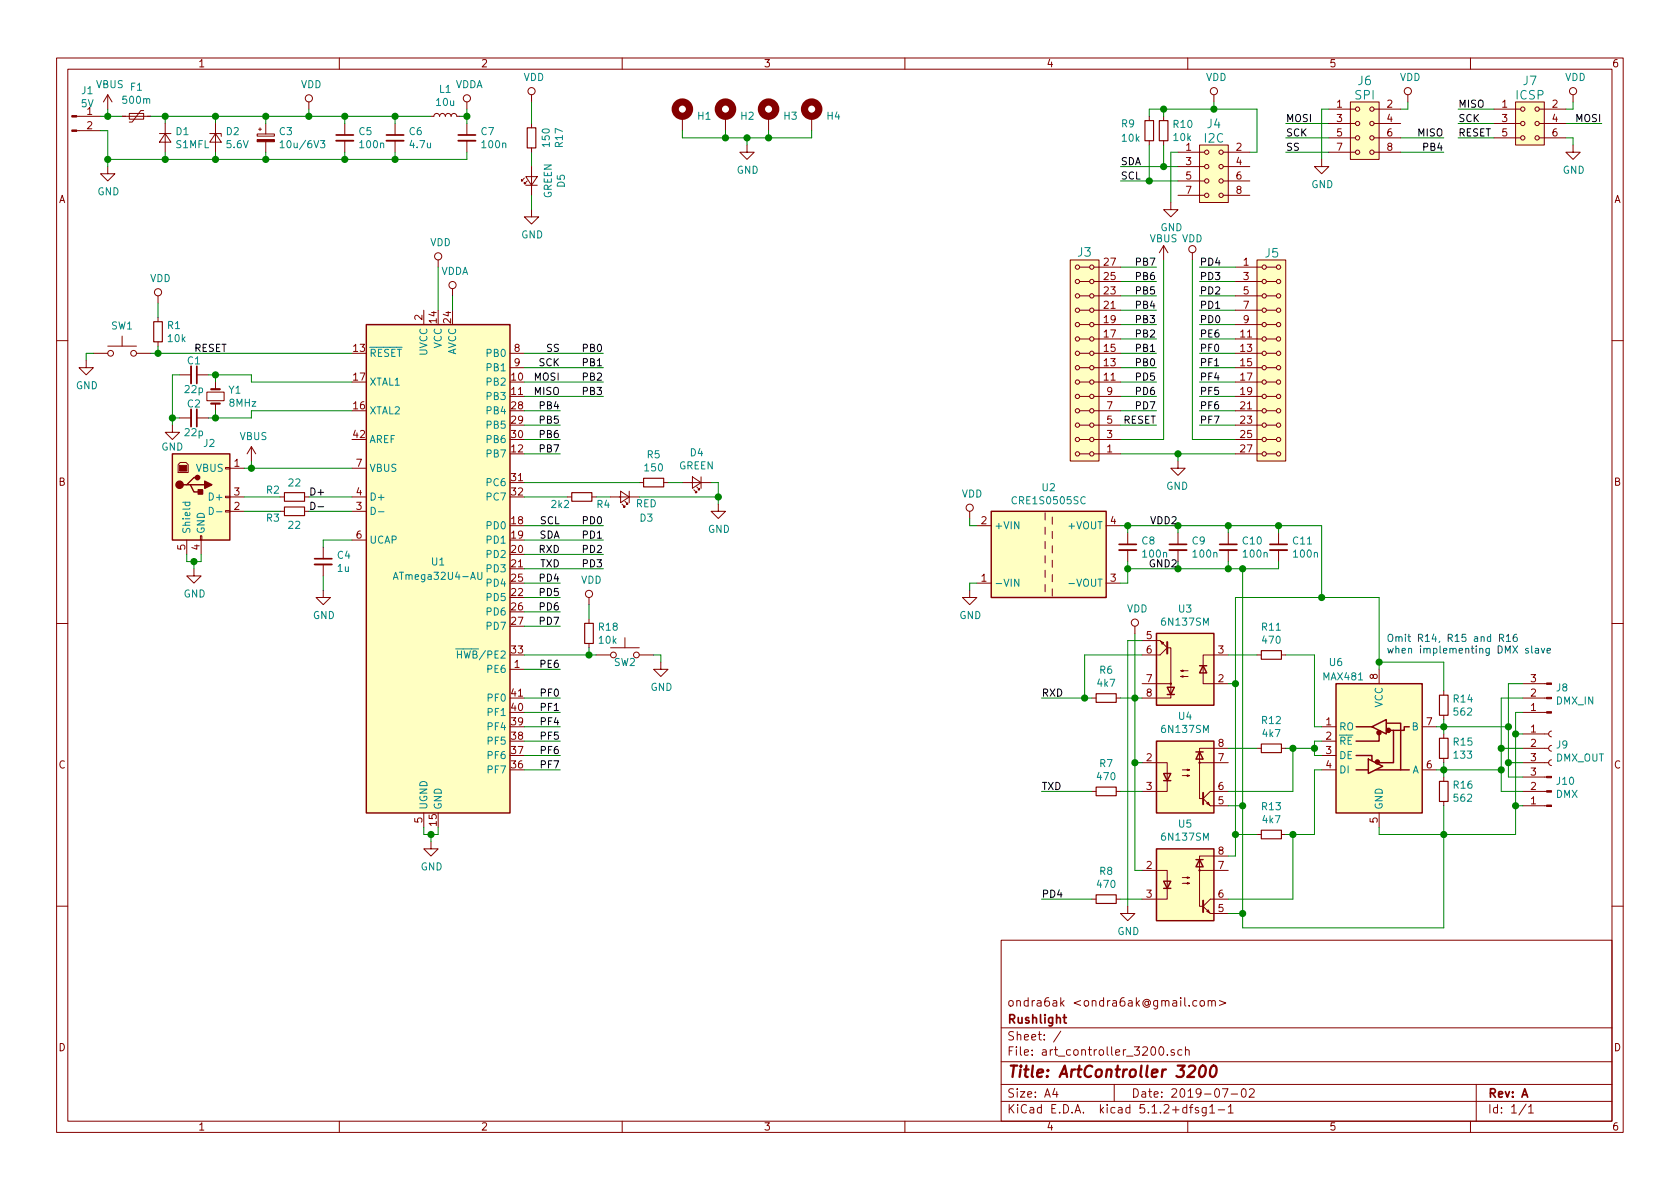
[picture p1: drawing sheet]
<svg xmlns="http://www.w3.org/2000/svg" width="297mm" height="210mm" viewBox="0 0 297 210" stroke-linecap="round" stroke-linejoin="round" font-family="sans-serif">
<g fill="none" stroke="#840000" stroke-width=".18">
<path d="M10 10.3h277v189.9h-277zM12 12.2h273v186.1h-273zM19 16.8l-.7 1.2M19 16.8v2.5M19 16.8l.8 1.2M25.4 19.6h-.5l-1.5 2h-.5M54.6 18v1.3M60 10.3v1.9M82.5 18v1.3M94 16.8v1.2M110 10.3v1.9M160 10.3v1.9"/>
<path d="M210 10.3v1.9M214.6 16.8v1.2M234.9 19.3h4.7M238.8 18h5v10.2h-5zM243 19.3h4.6M248.9 16.8v1.2M260 10.3v1.9M264.2 19.3h4.7M268 18h5v7.6h-5zM272.2 19.3h4.7M278.1 16.8v1.2M13.6 23.1h4.2"/>
<path d="M13.6 20.6h4.2M19 29.5v1.2h1.3l-1.3 1.3-1.2-1.3h1.2M21.6 20.6h5.1M22.9 20.1h2.5v1h-2.5zM28.2 23.6h2M29.2 23.6l1 1.5h-2zM29.2 21.8v5.1M37.1 23.6h2v.5M38.1 23.6l1 1.5h-2zM38.1 21.8v5.1M45.5 23.7h3v.4h-3zM45.7 22.9h.5"/>
<path d="M46 22.6v.5M47 21.8v1.9M47 25.1v1.8M61 21.8v2.1M61 24.9v2M69.8 21.8v2.1M69.8 24.9v2M76.2 20.6h.5l.1-.4 .3-.1 .4 .1 .2 .4 .2-.4 .2-.1 .5 .1 .1 .4 .2-.4 .2-.1 .5 .1 .2 .4 .1-.4 .3-.1 .4 .1 .2 .4h.5M82.5 21.8v2.1M82.5 24.9v2M92.7 31.5l-.5 .5v-.3v.3h.3M93 31.2h2l-1 1.6z"/>
<path d="M93 32.8h2M93.2 32l-.5 .5v-.2v.2h.3M94 37.1v1.2h1.2l-1.2 1.3-1.3-1.3h1.3M94 21.8v.8M94 26.2v.7M94 29.5v5M120.6 20.6v2.5M128.3 20.6v2.5M132.1 25.6v1.3h1.2l-1.2 1.3-1.3-1.3h1.3M135.9 20.6v2.5M143.5 20.6v2.5M203.2 20.6v.7"/>
<path d="M203.2 24.9v.7M205.7 20.6v.7M205.7 24.9v.7M207 35.8v1.3h1.3l-1.3 1.2-1.3-1.2h1.3M208.3 26.9h4.7M208.3 29.5h4.7M208.3 32h4.7M208.3 34.5h4.7M212.1 25.6h5.1v10.2h-5.1zM216.3 26.9h4.7M216.3 29.5h4.7M216.3 32h4.7"/>
<path d="M216.3 34.5h4.7M233.7 28.2v1.3h1.2l-1.2 1.2-1.3-1.2h1.3M234.9 26.9h4.7M234.9 21.8h4.7M234.9 24.4h4.7M243 26.9h4.6M243 21.8h4.6M243 24.4h4.6M264.2 21.8h4.7M264.2 24.4h4.7M272.2 21.8h4.7M272.2 24.4h4.7"/>
<path d="M278.1 25.6v1.3h1.3l-1.3 1.3-1.2-1.3h1.2M21.6 59.4v1.8M27.9 52.3v1.3M27.9 56.1v.8M74.9 54.9v2.5M77.5 46v1.2M80 51v1.3M189.2 46h5.1v35.5h-5.1zM190.9 47.2h1.8M190.9 49.8h1.8M190.9 52.3h1.8M190.9 54.9h1.8"/>
<path d="M190.9 57.4h1.8M190.9 59.9h1.8M193.4 47.2h4.7M193.4 49.8h4.7M193.4 52.3h4.7M193.4 54.9h4.7M193.4 57.4h4.7M193.4 59.9h4.7M205.7 43.4v2.6M205.7 43.4l-.7 1.3M205.7 43.4l.8 1.3M210.8 44.7v1.3"/>
<path d="M218.4 47.2h4.7M218.4 49.8h4.7M218.4 52.3h4.7M218.4 54.9h4.7M218.4 57.4h4.7M218.4 59.9h4.7M222.2 46h5.1v35.5h-5.1zM223.9 47.2h1.8M223.9 49.8h1.8M223.9 52.3h1.8M223.9 54.9h1.8M223.9 57.4h1.8"/>
<path d="M223.9 59.9h1.8M10 60.2h2M15.2 63.7v1.3h1.3l-1.3 1.3-1.2-1.3h1.2M16.5 62.5h2.5M19 61.2h5.1M24.1 62.5h2.6M27.9 60.4v.8M30.5 75.2v1.2h1.2l-1.2 1.3-1.3-1.3h1.3M31.7 66.3h2.1M31.7 73.9h2.1M34.8 66.3h2M34.8 73.9h2"/>
<path d="M36.6 69.3h3v1.6h-3zM38.1 67.6v1.2M38.1 71.4v1.2M44.4 79l-.7 1.3M44.4 79v2.5M44.4 79l.8 1.3M90.2 62.5h2.5M90.2 65h2.5M190.9 62.5h1.8M190.9 65h1.8M190.9 67.6h1.8M190.9 70.1h1.8"/>
<path d="M190.9 72.6h1.8M190.9 75.2h1.8M190.9 77.7h1.8M193.4 62.5h4.7M193.4 65h4.7M193.4 67.6h4.7M193.4 70.1h4.7M193.4 72.6h4.7M193.4 75.2h4.7M193.4 77.7h4.7M218.4 62.5h4.7M218.4 65h4.7"/>
<path d="M218.4 67.6h4.7M218.4 70.1h4.7M218.4 72.6h4.7M218.4 75.2h4.7M218.4 77.7h4.7M223.9 62.5h1.8M223.9 65h1.8M223.9 67.6h1.8M223.9 70.1h1.8M223.9 72.6h1.8M223.9 75.2h1.8M223.9 77.7h1.8"/>
<path d="M285 60.2h2M31.5 82.2l.4-.4h1l.4 .4v1.4h-1.8zM33 95.5v2.5M35.4 94.7h.3v.8h-.3zM35.6 95.5v2.5M39.9 90.3h.7v.2h-.7zM39.9 87.8h.7v.2h-.7zM39.9 82.7h.7v.2h-.7zM40.6 90.4h2.6M40.6 87.9h2.6M40.6 82.8h2.6M49.5 90.4h.8"/>
<path d="M49.5 87.9h.8M53.8 90.4h.8M53.8 87.9h.8M57.1 96.8v2M57.1 99.8v2M62.2 90.4h2.6M62.2 87.9h2.6M62.2 95.5h2.6M62.2 82.8h2.6M100.3 87.9h.8M104.6 87.9h.8M107.9 87.9h5.1"/>
<path d="M109.7 86.9l1.6 1-1.6 1zM110 89.1l.5 .6h-.3h.3v-.3M110.5 88.6l.5 .5h-.3h.3v-.2M111.3 86.9v2M113 85.3h.8M117.3 85.3h.8M120.6 85.3h5.1M122.4 84.3l1.6 1-1.6 1.1zM122.7 86.6l.5 .5h-.3h.3v-.2M123.2 86.1l.5 .5h-.3h.3v-.2M124 84.3v2.1M127 89.1v1.3h1.3l-1.3 1.3-1.3-1.3h1.3"/>
<path d="M171.4 90.4v1.3M172.7 93h2.6M184.8 90.7v1.2M184.8 93.2v1.3M184.8 95.8v1.2M184.8 98.3v1.3M186.1 91.4v1.3M186.1 94v1.2M186.1 96.5v1.3M186.1 99.1v1.2M190.9 80.3h1.8M193.4 80.3h4.7"/>
<path d="M195.6 93h2.5M199.4 94.2v2.1M199.4 97.3v2M208.3 81.5v1.3h-1.3l1.3 1.3 1.2-1.3h-1.2M208.3 94.2v2.1M208.3 97.3v2M217.2 94.2v2.1M217.2 97.3v2M218.4 80.3h4.7M223.9 80.3h1.8M226.1 94.2v2.1M226.1 97.3v2"/>
<path d="M10 110.3h2M34.3 100.6v1.2h1.3l-1.3 1.3-1.3-1.3h1.3M57.1 104.4v1.3h1.3l-1.3 1.2-1.2-1.2h1.2M90.2 118.4h2.5M104.1 105.7v1.2M104.1 109.5v.7M104.1 113.8v.7M105.4 115.8h2.5M107.9 114.5h5.1M110.5 112.8v1.7M113 115.8h2.6M116.8 117.1v1.3h1.3l-1.3 1.2-1.2-1.2h1.2"/>
<path d="M171.4 104.4v1.3h1.3l-1.3 1.2-1.2-1.2h1.2M172.7 103.1h2.6M184.8 100.8v1.3M184.8 103.4v1.2M186.1 101.6v1.3M186.1 104.1v1.3M195.6 103.1h2.5M200.7 110.7v1.3M201.9 113.3h3.2l1.1 1.1M205.2 113.4l.5 .3-.2 .2zM206.2 114.7l-1.1 1.1h-3.2M206.4 114.5h.6v8.9h-5.1"/>
<path d="M208.8 118.6l.4 .1v-.2l-.4 .1h1.3M208.8 119.6l.4 .2v-.3l-.4 .1h1.3M217.2 115.8h-4.5v5.1h4.5M222.2 115.8h.8M226.6 115.8h.7M243.8 118.4v2.5M285 110.3h2M193 123.4h.8M193 139.9h.8M197.4 123.4h.7M197.4 139.9h.7M201.9 134.9h4.5v5h-4.5"/>
<path d="M201.9 120.9h5.1M209 137.2h1.3l-.4 .1v-.3l.4 .2M209 136.1h1.3l-.4 .2v-.3l.4 .1M212.1 134.9h5.1M217.2 132.3h-5.1v8.9h.6M217.2 139.9h-3.2l-1.1 1.2M222.2 132.3h.8M226.6 132.3h.7M233.7 128.5h2.5M233.7 131.1h2.5M233.7 133.6h2.5M233.7 136.1h2.5"/>
<path d="M245.1 127.9h.1M251.5 128.5h2.5M251.5 136.1h2.5M255.3 122.2v.7M255.3 126.5v.7M255.3 129.8v.8M255.3 134.1v.8M255.3 137.4v.8M269.2 134.9h4.6M269.2 132.3h4.6M269.2 129.8h4.6M269.2 120.9h4.3"/>
<path d="M269.2 123.4h4.3M269.2 139.9h4.3M269.2 126h4.3M269.2 137.4h4.3M274.3 134.4l-.3 .1-.2 .3 .1 .4 .4 .2M274.3 131.8l-.3 .1-.2 .4 .1 .3 .4 .2M274.3 129.3l-.3 .1-.2 .3 .1 .4 .4 .2M74.9 143.8v2.5M76.2 148.8v1.3h1.3l-1.3 1.3-1.3-1.3h1.3M193 159h.8M197.4 159h.7M201.9 153.9h4.5v5.1h-4.5"/>
<path d="M209 156.2h1.3l-.4 .1v-.2l.4 .1M209 155.2h1.3l-.4 .1v-.2l.4 .1M212.1 153.9h5.1M212.9 141.3l1.1 1.2h3.2M213.4 142.1l.2-.2 .3 .5zM217.2 151.4h-5.1v8.9h.6M217.2 159h-3.2l-1.1 1.1M222.2 147.6h.8M226.6 147.6h.7M243.8 143.8v2.5M255.3 141.7v.8M269.2 142.5h4.3"/>
<path d="M10 160.2h2M177 166.3h108v32h-108zM199.4 160.3v1.2h1.3l-1.3 1.3-1.3-1.3h1.3M211.6 177l-.4-.1-.3 .3 .1 .6 .2 .1 .4-.1M212.2 177.1l.3-.2 .4 .2v.7l-.2 .1-.5-.1zM212.9 160.4l1.1 1.1h3.2M213.4 161.2l.2-.3 .3 .5zM213.6 177.1l.2-.2 .4 .1v.9M213.6 176.9v1M214.2 177.1l.3-.2 .3 .1 .1 .9M215.6 176.9l1.1 .5-1.1 .4M285 160.2h2"/>
<path d="M60 198.3v1.9M110 198.3v1.9M160 198.3v1.9M177 194.8h108M177 191.8h108M177 187.8h108M177 181.8h108M186.5 192.5l-.4 1h1M186.8 193v1M187.6 182.3l-1.3 2M197 191.8v3M205.1 185.2l.2-.1a.8 .8 0 0 1 .5 .8 .8 .8 0 0 1-.5 .7 1 1 0 0 1-.2-1.4z"/>
<path d="M206.4 186.5v.1M207.6 185.7a.37 .37 0 0 0-.6 .1l.1 .2 .5 .2 .1 .1-.2 .3-.5-.1M209 185.7l-.5-.1-.2 .3v.6l.2 .1 .5-.1M209.6 185.7h.1a.37 .37 0 0 1 .6 .1v.8M209.6 185.1v1.5M210 198.3v1.9M210.3 195.8h.6M210.9 195.3l-.4 .2v1.3M211.9 195.9l-.4-.1-.2 .2 .1 .3 .5 .1v.3h-.6M213.3 195.8v1.2l-.3 .3h-.4M213.3 195.9l-.5-.1-.3 .3 .1 .6 .2 .1 .5-.1M213.9 195.8l.4-.5v1.5"/>
<path d="M213.9 196.8h.9M215.4 196.3h1.1M216.1 192.5h1l-.6 1.5M217.2 195.8l.4-.5v1.5M217.2 196.8h.8M217.7 193.5h1.1M219.6 192.7l.4-.2a.94 .94 0 0 1 0 1.5 .82 .82 0 0 1-.4-1.3zM220.9 192.7l.2-.2h.4l.2 .2 .1 .3-1 1h1M260 198.3v1.9M261 191.8v6.5M269.8 195.2l-1.2 2M270.3 195.8l.4-.5v1.5"/>
<path d="M270.3 196.8h.8"/>
<circle cx="54.6" cy="17.4" r=".63"/>
<circle cx="82.5" cy="17.4" r=".63"/>
<circle cx="94" cy="16.1" r=".63"/>
<circle cx="214.6" cy="16.1" r=".63"/>
<circle cx="240" cy="19.3" r=".38"/>
<circle cx="242.6" cy="19.3" r=".38"/>
<circle cx="248.9" cy="16.1" r=".63"/>
<circle cx="269.2" cy="19.3" r=".38"/>
<circle cx="271.8" cy="19.3" r=".38"/>
<circle cx="278.1" cy="16.1" r=".63"/>
<circle cx="213.4" cy="34.5" r=".38"/>
<circle cx="213.4" cy="32" r=".38"/>
<circle cx="213.4" cy="29.5" r=".38"/>
<circle cx="213.4" cy="26.9" r=".38"/>
<circle cx="215.9" cy="29.5" r=".38"/>
<circle cx="215.9" cy="34.5" r=".38"/>
<circle cx="215.9" cy="26.9" r=".38"/>
<circle cx="215.9" cy="32" r=".38"/>
<circle cx="240" cy="21.8" r=".38"/>
<circle cx="240" cy="24.4" r=".38"/>
<circle cx="240" cy="26.9" r=".38"/>
<circle cx="242.6" cy="21.8" r=".38"/>
<circle cx="242.6" cy="24.4" r=".38"/>
<circle cx="242.6" cy="26.9" r=".38"/>
<circle cx="269.2" cy="21.8" r=".38"/>
<circle cx="269.2" cy="24.4" r=".38"/>
<circle cx="271.8" cy="21.8" r=".38"/>
<circle cx="271.8" cy="24.4" r=".38"/>
<circle cx="27.9" cy="51.7" r=".63"/>
<circle cx="77.5" cy="45.3" r=".63"/>
<circle cx="80" cy="50.4" r=".63"/>
<circle cx="190.5" cy="54.9" r=".38"/>
<circle cx="190.5" cy="47.2" r=".38"/>
<circle cx="190.5" cy="57.4" r=".38"/>
<circle cx="190.5" cy="59.9" r=".38"/>
<circle cx="190.5" cy="52.3" r=".38"/>
<circle cx="190.5" cy="49.8" r=".38"/>
<circle cx="193" cy="49.8" r=".38"/>
<circle cx="193" cy="52.3" r=".38"/>
<circle cx="193" cy="59.9" r=".38"/>
<circle cx="193" cy="54.9" r=".38"/>
<circle cx="193" cy="57.4" r=".38"/>
<circle cx="193" cy="47.2" r=".38"/>
<circle cx="210.8" cy="44.1" r=".63"/>
<circle cx="223.5" cy="49.8" r=".38"/>
<circle cx="223.5" cy="52.3" r=".38"/>
<circle cx="223.5" cy="54.9" r=".38"/>
<circle cx="223.5" cy="59.9" r=".38"/>
<circle cx="223.5" cy="47.2" r=".38"/>
<circle cx="223.5" cy="57.4" r=".38"/>
<circle cx="226.1" cy="57.4" r=".38"/>
<circle cx="226.1" cy="47.2" r=".38"/>
<circle cx="226.1" cy="52.3" r=".38"/>
<circle cx="226.1" cy="49.8" r=".38"/>
<circle cx="226.1" cy="54.9" r=".38"/>
<circle cx="226.1" cy="59.9" r=".38"/>
<circle cx="19.6" cy="62.5" r=".51"/>
<circle cx="23.6" cy="62.5" r=".51"/>
<circle cx="190.5" cy="72.6" r=".38"/>
<circle cx="190.5" cy="67.6" r=".38"/>
<circle cx="190.5" cy="75.2" r=".38"/>
<circle cx="190.5" cy="70.1" r=".38"/>
<circle cx="190.5" cy="65" r=".38"/>
<circle cx="190.5" cy="77.7" r=".38"/>
<circle cx="190.5" cy="62.5" r=".38"/>
<circle cx="193" cy="77.7" r=".38"/>
<circle cx="193" cy="72.6" r=".38"/>
<circle cx="193" cy="75.2" r=".38"/>
<circle cx="193" cy="70.1" r=".38"/>
<circle cx="193" cy="62.5" r=".38"/>
<circle cx="193" cy="65" r=".38"/>
<circle cx="193" cy="67.6" r=".38"/>
<circle cx="223.5" cy="65" r=".38"/>
<circle cx="223.5" cy="75.2" r=".38"/>
<circle cx="223.5" cy="67.6" r=".38"/>
<circle cx="223.5" cy="70.1" r=".38"/>
<circle cx="223.5" cy="72.6" r=".38"/>
<circle cx="223.5" cy="77.7" r=".38"/>
<circle cx="223.5" cy="62.5" r=".38"/>
<circle cx="226.1" cy="62.5" r=".38"/>
<circle cx="226.1" cy="65" r=".38"/>
<circle cx="226.1" cy="72.6" r=".38"/>
<circle cx="226.1" cy="77.7" r=".38"/>
<circle cx="226.1" cy="67.6" r=".38"/>
<circle cx="226.1" cy="75.2" r=".38"/>
<circle cx="226.1" cy="70.1" r=".38"/>
<circle cx="171.4" cy="89.8" r=".63"/>
<circle cx="190.5" cy="80.3" r=".38"/>
<circle cx="193" cy="80.3" r=".38"/>
<circle cx="223.5" cy="80.3" r=".38"/>
<circle cx="226.1" cy="80.3" r=".38"/>
<circle cx="104.1" cy="105" r=".63"/>
<circle cx="108.5" cy="115.8" r=".51"/>
<circle cx="112.5" cy="115.8" r=".51"/>
<circle cx="200.7" cy="110.1" r=".63"/>
<circle cx="207" cy="120.9" r=".13"/>
<circle cx="212.1" cy="134.9" r=".13"/>
<circle cx="212.1" cy="153.9" r=".13"/>
</g>
<path d="M210.2 188.6l.3-.2h.5a.46 .46 0 0 1 .3 .6l-.1 .3-1.3 1.1h1.2M212.3 188.6a.45 .45 0 0 1 .5-.2 .45 .45 0 0 1 .4 .4 1.15 1.15 0 0 1-.8 1.6l-.2-.1a1.5 1.5 0 0 1 .1-1.7zM214.3 188.5a.44 .44 0 0 1 .5 0 .44 .44 0 0 1 .3 .3 1.15 1.15 0 0 1-.8 1.6l-.2-.1a1.52 1.52 0 0 1 .2-1.8z" fill="none" stroke="#840000" stroke-width=".41"/>
<path d="M59.4 23.9h3.1M68.3 23.9h3.1M81 23.9h3.1M34.8 64.8v3M34.8 72.4v3M55.6 98.8h3.1M197.9 96.3h3M206.8 96.3h3M215.6 96.3h3.1M224.5 96.3h3.1M188 179.9h.5M188.2 179.4v1.3l.3 .2" fill="none" stroke="#840000" stroke-width=".3"/>
<g fill="#ffffc2" stroke="#ffffc2" stroke-width=".18">
<path d="M64.8 57.4h25.4v86.4h-25.4z"/>
<path d="M30.5 80.3h10.1v15.2h-10.1z"/>
<path d="M236.2 120.9h15.3v22.9h-15.3z"/>
<path d="M204.5 112h10.1v12.7h-10.1z"/>
<path d="M204.5 131.1h10.1v12.7h-10.1z"/>
<path d="M204.5 150.1h10.1v12.7h-10.1z"/>
<path d="M175.3 90.4h20.3v15.3h-20.3z"/>
<path d="M222.2 46h5.1v35.5h-5.1z"/>
<path d="M189.2 46h5.1v35.5h-5.1z"/>
<path d="M212.1 25.6h5.1v10.2h-5.1z"/>
<path d="M238.8 18h5v10.2h-5z"/>
<path d="M268 18h5v7.6h-5z"/>
</g>
<g fill="none" stroke="#840000" stroke-width=".25">
<path d="M64.8 57.4h25.4v86.4h-25.4zM30.5 80.3h10.1v15.2h-10.1zM33 85.7h.7l.6 1.3h1.3M33.7 85.7h2.5M34.9 84.4h-.6l-1.3 1.3h-.6M175.3 90.4h20.3v15.3h-20.3zM204.5 112h10.1v12.7h-10.1zM212.1 117.7h1.3M212.7 117.7l.7 1.3h-1.3zM204.5 131.1h10.1v12.7h-10.1zM205.7 136.8h1.3l-.6 1.2zM205.7 138h1.3"/>
<path d="M206.4 121.5h1.2l-.6 1.3zM206.4 122.8h1.2M211.5 133h1.2M212.1 133l.6 1.2h-1.2zM236.2 120.9h15.3v22.9h-15.3zM239.8 133.6h2.8v.9M239.8 136.1h2.1M239.8 128.5h2.8M241.9 134.2l2.6 1.3-2.6 1.3zM242.6 128.5l2.5-1.3v2.6zM243.2 136.1h6M243.8 129.8v1.3h-4"/>
<path d="M245.1 127.9h2.5v8.2M246.4 129.2v5.7h-2.6M249.2 128.5h-.9v.7h-2.6M204.5 150.1h10.1v12.7h-10.1zM205.7 155.8h1.3l-.6 1.3zM205.7 157.1h1.3M211.5 152h1.2M212.1 152l.6 1.3h-1.2z"/>
</g>
<g fill="none" stroke="#008484" stroke-width=".18">
<path d="M49.5 25.2l.4-.3v1.2M49.5 26.1h.7M56.7 24.9h.7l-.4 .4 .4 .2-.1 .6h-.5l-.1-.1M32.3 88.8h1.3M32.8 88.8l-.1 .4 .3 .2 .5-.1v-.5M37 89.7a.64 .64 0 0 1 .7 .6 .64 .64 0 0 1-.7 .7zM38.3 90.5h.9M65.6 89.7a.64 .64 0 0 1 .8 .6 .64 .64 0 0 1-.8 .7zM66.9 90.5h1M69.5 102.5l.5-1.3 .4 1.3M69.6 102.1h.7M80.6 114.8h1.3"/>
<path d="M80.9 115.1v1.3M80.9 115.7h.7M84.5 101.2v1l.2 .3 .4-.1 .1-.2v-1M180.1 102.4v1.3l-.7-1.3v1.3M189 103.2h1"/>
</g>
<g fill="none" stroke="#008400" stroke-width=".18">
<path d="M19 19.3v1.3M54.6 19.3v1.3M82.5 19.3v2.5M94 18v3.8M205.7 19.3v1.3M214.6 18v1.3M234.9 19.3h-1.2v8.9M248.9 18v1.3h-1.3M257.8 19.3h6.4M278.1 18v1.3h-1.2M17.8 23.1h1.2v6.4M17.8 20.6h3.8"/>
<path d="M26.7 20.6h49.5M29.2 20.6v1.2M29.2 26.9v1.3M38.1 20.6v1.2M38.1 26.9v1.3M47 20.6v1.2M47 26.9v1.3M61 20.6v1.2M61 26.9v1.3M69.8 20.6v1.2M69.8 26.9v1.3M81.3 20.6h1.2"/>
<path d="M82.5 26.9v1.3h-63.5M94 26.9v2.6M94 34.5v2.6M120.6 23.1v1.3h22.9v-1.3M128.3 23.1v1.3M132.1 24.4v1.2M135.9 23.1v1.3M198.1 29.5h10.2M198.1 32h10.2M203.2 20.6v-1.3h19v7.6h-1.2M203.2 25.6v6.4M205.7 25.6v3.9"/>
<path d="M208.3 26.9h-1.3v8.9M227.3 26.9h7.6M227.3 24.4h7.6M227.3 21.8h7.6M247.6 26.9h7.7M247.6 24.4h7.7M257.8 24.4h6.4M257.8 21.8h6.4M276.9 24.4h1.2v1.2M276.9 21.8h6.3M27.9 53.6v2.5M77.5 47.2v7.7"/>
<path d="M80 52.3v2.6M198.1 59.9h6.4M198.1 57.4h6.4M198.1 54.9h6.4M198.1 52.3h6.4M198.1 49.8h6.4M198.1 47.2h6.4M205.7 46v31.7h-7.6M210.8 46v31.7h7.6M212.1 59.9h6.3M212.1 57.4h6.3M212.1 54.9h6.3"/>
<path d="M212.1 52.3h6.3M212.1 49.8h6.3M212.1 47.2h6.3M16.5 62.5h-1.3v1.2M26.7 62.5h35.5M27.9 61.2v1.3M30.5 73.9h1.2M31.7 66.3h-1.2v8.9M36.8 66.3h7.6v1.3h17.8M38.1 66.3v1.3M38.1 72.6v1.3M62.2 72.6h-17.8v1.3h-7.6"/>
<path d="M92.7 67.6h14M92.7 72.6h6.4M92.7 62.5h14M92.7 75.2h6.4M92.7 77.7h6.4M92.7 65h14M92.7 70.1h14M198.1 67.6h6.4M198.1 72.6h6.4M198.1 62.5h6.4M198.1 75.2h6.4M198.1 65h6.4"/>
<path d="M198.1 70.1h6.4M212.1 67.6h6.3M212.1 72.6h6.3M212.1 62.5h6.3M212.1 75.2h6.3M212.1 65h6.3M212.1 70.1h6.3M33 98v1.3h2.6v-1.3M34.3 99.3v1.3M43.2 82.8h19M43.2 90.4h6.3M43.2 87.9h6.3"/>
<path d="M44.4 81.5v1.3M54.6 90.4h7.6M54.6 87.9h7.6M62.2 95.5h-5.1v1.3M92.7 87.9h7.6M92.7 95.5h14M92.7 80.3h6.4M92.7 93h14M92.7 85.3h20.3M92.7 98h14M105.4 87.9h2.5M113 87.9h14"/>
<path d="M118.1 85.3h2.5M125.7 85.3h1.3v3.8M171.4 91.7v1.3h1.3M198.1 93h35.6v12.7M198.1 80.3h20.3M199.4 99.3v3.8h-1.3M199.4 93v1.2M208.3 80.3v1.2M208.3 93v1.2M217.2 93v1.2M217.2 99.3v1.3M226.1 93v1.2"/>
<path d="M226.1 99.3v1.3h-26.7M57.1 101.8v2.6M92.7 115.8h12.7M92.7 103.1h6.4M92.7 100.6h14M92.7 105.7h6.4M92.7 108.2h6.4M92.7 110.7h6.4M92.7 118.4h6.4M104.1 106.9v2.6M104.1 114.5v1.3M115.6 115.8h1.2v1.3"/>
<path d="M172.7 103.1h-1.3v1.3M200.7 112v41.9h1.2M201.9 115.8h-10.1v7.6M201.9 113.3h-2.5v47M217.2 115.8h5M219.7 100.6v63.5h35.6v-21.6M227.3 115.8h5.1v12.7h1.3M243.8 117.1h11.5v5.1M243.8 118.4v-12.7h-25.4v45.7h-1.2M92.7 136.1h6.4M92.7 128.5h6.4M92.7 131.1h6.4"/>
<path d="M92.7 133.6h6.4M92.7 123.4h6.4M92.7 126h6.4M184.1 139.9h8.9M184.1 123.4h8.9M198.1 139.9h3.8M198.1 123.4h3.8M200.7 134.9h1.2M217.2 132.3h5M217.2 120.9h1.2M227.3 132.3h5.1M228.6 132.3v7.6h-11.4"/>
<path d="M233.7 136.1h-1.3v11.5h-5.1M233.7 131.1h-1.3v2.5h1.3M254 136.1h11.4M254 128.5h12.7M255.3 127.2v2.6M255.3 134.9v2.5M265.4 132.3h3.8M266.7 134.9h2.5M268 129.8h1.2M269.2 126h-1.2v21.6h-24.2v-1.3M269.2 123.4h-3.8v16.5h3.8M269.2 120.9h-2.5v16.5h2.5"/>
<path d="M74.9 146.3v1.3h2.6v-1.3M76.2 147.6v1.2M184.1 159h8.9M198.1 159h3.8M217.2 142.5h2.5M218.4 147.6h3.8M228.6 147.6v11.4h-11.4M268 142.5h1.2M217.2 161.5h2.5"/>
</g>
<g fill="#008400" stroke="#008400" stroke-width=".25">
<circle cx="76.2" cy="147.6" r=".51"/>
<circle cx="34.3" cy="99.3" r=".51"/>
<circle cx="19" cy="20.6" r=".51"/>
<circle cx="29.2" cy="20.6" r=".51"/>
<circle cx="38.1" cy="20.6" r=".51"/>
<circle cx="47" cy="20.6" r=".51"/>
<circle cx="61" cy="20.6" r=".51"/>
<circle cx="69.9" cy="20.6" r=".51"/>
<circle cx="82.6" cy="20.6" r=".51"/>
<circle cx="19" cy="28.2" r=".51"/>
<circle cx="29.2" cy="28.2" r=".51"/>
<circle cx="38.1" cy="28.2" r=".51"/>
<circle cx="47" cy="28.2" r=".51"/>
<circle cx="61" cy="28.2" r=".51"/>
<circle cx="69.9" cy="28.2" r=".51"/>
<circle cx="54.6" cy="20.6" r=".51"/>
<circle cx="30.5" cy="73.9" r=".51"/>
<circle cx="38.1" cy="66.3" r=".51"/>
<circle cx="38.1" cy="73.9" r=".51"/>
<circle cx="27.9" cy="62.5" r=".51"/>
<circle cx="44.5" cy="82.8" r=".51"/>
<circle cx="205.7" cy="29.5" r=".51"/>
<circle cx="203.2" cy="32" r=".51"/>
<circle cx="205.7" cy="19.3" r=".51"/>
<circle cx="214.6" cy="19.3" r=".51"/>
<circle cx="255.3" cy="136.1" r=".51"/>
<circle cx="255.3" cy="128.5" r=".51"/>
<circle cx="232.4" cy="132.3" r=".51"/>
<circle cx="218.4" cy="120.9" r=".51"/>
<circle cx="228.6" cy="132.3" r=".51"/>
<circle cx="228.6" cy="147.6" r=".51"/>
<circle cx="219.7" cy="161.5" r=".51"/>
<circle cx="200.7" cy="134.9" r=".51"/>
<circle cx="218.4" cy="147.6" r=".51"/>
<circle cx="200.7" cy="123.4" r=".51"/>
<circle cx="191.8" cy="123.4" r=".51"/>
<circle cx="243.8" cy="117.1" r=".51"/>
<circle cx="255.3" cy="147.6" r=".51"/>
<circle cx="199.4" cy="100.6" r=".51"/>
<circle cx="217.2" cy="100.6" r=".51"/>
<circle cx="208.3" cy="100.6" r=".51"/>
<circle cx="217.2" cy="93" r=".51"/>
<circle cx="208.3" cy="93" r=".51"/>
<circle cx="226.1" cy="93" r=".51"/>
<circle cx="233.7" cy="105.7" r=".51"/>
<circle cx="268" cy="129.8" r=".51"/>
<circle cx="266.7" cy="128.5" r=".51"/>
<circle cx="265.4" cy="132.3" r=".51"/>
<circle cx="127" cy="87.9" r=".51"/>
<circle cx="199.4" cy="93" r=".51"/>
<circle cx="219.7" cy="142.5" r=".51"/>
<circle cx="219.7" cy="100.6" r=".51"/>
<circle cx="266.7" cy="134.9" r=".51"/>
<circle cx="268" cy="142.5" r=".51"/>
<circle cx="265.4" cy="136.1" r=".51"/>
<circle cx="135.9" cy="24.4" r=".51"/>
<circle cx="128.3" cy="24.4" r=".51"/>
<circle cx="132.1" cy="24.4" r=".51"/>
<circle cx="208.3" cy="80.3" r=".51"/>
<circle cx="104.1" cy="115.8" r=".51"/>
</g>
<g fill="#840000" stroke="#840000" stroke-width=".25">
<path d="M35.1 86.6h.7v.8h-.7z"/>
<path d="M36.2 85.1l1.3 .6-1.3 .7z"/>
<circle cx="31.7" cy="85.7" r=".63"/>
<circle cx="34.9" cy="84.4" r=".38"/>
<circle cx="243.5" cy="134.7" r=".36"/>
<circle cx="243.8" cy="129.6" r=".36"/>
<circle cx="245.5" cy="129.2" r=".36"/>
</g>
<g fill="#840000" stroke="#840000" stroke-width=".18">
<path d="M31.7 82.3h1.3v1h-1.3z"/>
<path d="M12.7 23h.9v.2h-.9z"/>
<path d="M12.7 20.4h.9v.3h-.9z"/>
<path d="M45.5 24.7h3v.4h-3z"/>
<path d="M273.5 120.8h.8v.2h-.8z"/>
<path d="M273.5 123.3h.8v.3h-.8z"/>
<path d="M273.5 125.9h.8v.2h-.8z"/>
<path d="M273.5 137.3h.8v.2h-.8z"/>
<path d="M273.5 139.8h.8v.3h-.8z"/>
<path d="M273.5 142.4h.8v.2h-.8z"/>
</g>
<g fill="none" stroke="#840000" stroke-width=".2">
<path d="M93.2 22.6h1.5v3.6h-1.5zM202.4 21.3h1.6v3.6h-1.6zM205 21.3h1.5v3.6h-1.5zM27.2 56.9h1.5v3.5h-1.5zM50.3 87.1h3.5v1.5h-3.5zM50.3 89.7h3.5v1.5h-3.5zM101.1 87.1h3.5v1.5h-3.5zM113.8 84.6h3.5v1.5h-3.5zM103.4 110.2h1.5v3.6h-1.5zM223 115.1h3.6v1.5h-3.6zM193.8 139.2h3.6v1.5h-3.6zM193.8 122.7h3.6v1.5h-3.6z"/>
<path d="M223 131.6h3.6v1.5h-3.6zM254.5 130.6h1.5v3.5h-1.5zM254.5 122.9h1.5v3.6h-1.5zM254.5 138.2h1.5v3.5h-1.5zM193.8 158.2h3.6v1.6h-3.6zM223 146.8h3.6v1.5h-3.6z"/>
</g>
<path d="M59.4 24.9h3.1M68.3 24.9h3.1M81 24.9h3.1M33.8 64.8v3M33.8 72.4v3M55.6 99.8h3.1M197.9 97.3h3M206.8 97.3h3M215.6 97.3h3.1M224.5 97.3h3.1" fill="none" stroke="#840000" stroke-width=".33"/>
<path d="M37.3 68.8h1.6M37.3 71.4h1.6" fill="none" stroke="#840000" stroke-width=".38"/>
<path d="M206.4 113.5v2.1M212.7 140.2v2M212.7 159.3v2" fill="none" stroke="#840000" stroke-width=".36"/>
<g fill="none" stroke="#840000" stroke-width="1.3">
<circle cx="120.6" cy="19.3" r="1.27"/>
<circle cx="128.3" cy="19.3" r="1.27"/>
<circle cx="135.9" cy="19.3" r="1.27"/>
<circle cx="143.5" cy="19.3" r="1.27"/>
</g>
<path d="M265.1 112.8h.6l.2-.2-.1-.3-.2-.1h-.5v1.2M265.4 112.8l.5 .6M266.3 112.5l.4-.3v1.2M266.3 113.4h.8M268.1 112.2h-.2a.79 .79 0 0 0-.1 1.2l.4-.1v-.5l-.4-.2-.3 .3M270.2 114.7l-.3-.1-.2 .2 .1 .2 .4 .1v.3h-.5M270.8 114.2v1.1l.2 .2M271.5 114.7h.5v.8M272 115h-.4l-.2 .2 .1 .2h.5M272.5 114.6l.3 .9 .3-.9M273.5 115.1l.6-.1v-.3l-.4-.1-.2 .2 .1 .6h.5" fill="none" stroke="#0000c2" stroke-width=".18"/>
<path d="M55 88.8a.64 .64 0 0 1 .7 .7 .64 .64 0 0 1-.7 .6zM56.2 89.6h1" fill="none" stroke="#000" stroke-width=".18"/>
<text font-size="2.8" fill="#840000" x="178" y="190.5">Title: ArtController 3200</text>
<g font-size="2.1" fill="#008484">
<text x="239.6" y="17.6">SPI</text>
<text x="240.1" y="15.1">J6</text>
<text x="268" y="17.6">ICSP</text>
<text x="269.3" y="15.1">J7</text>
<text x="213.5" y="22.7">J4</text>
<text x="213" y="25.2">I2C</text>
<text x="190.6" y="45.4">J3</text>
<text x="223.7" y="45.5">J5</text>
</g>
<g font-size="2.1" fill="#840000">
<text x="178" y="178">ondra6ak &lt;ondra6ak@gmail.com&gt;</text>
<text x="178" y="184">Sheet: /</text>
<text x="178" y="181">Rushlight</text>
<text x="178" y="186.7">File: art_controller_3200.sch</text>
<text x="178" y="196.9">KiCad E.D.A. kicad 5.1.2+dfsg1-1</text>
<text x="178" y="194.1">Size: A4</text>
<text x="200" y="194.1">Date: 2019-07-02</text>
<text x="263" y="194.1">Rev: A</text>
<text x="263" y="196.9">Id: 1/1</text>
</g>
<g font-size="1.8" fill="#840000">
<text x="35" y="11.9">1</text>
<text x="85" y="11.9">2</text>
<text x="135" y="11.9">3</text>
<text x="185" y="11.9">4</text>
<text x="235" y="11.9">5</text>
<text x="285" y="11.9">6</text>
<text x="15.4" y="20.3">1</text>
<text x="15.4" y="22.9">2</text>
<text x="236.4" y="19">1</text>
<text x="236.4" y="21.6">3</text>
<text x="245.3" y="19">2</text>
<text x="245.3" y="21.6">4</text>
<text x="265.6" y="19">1</text>
<text x="265.6" y="21.6">3</text>
<text x="274.5" y="19">2</text>
<text x="274.5" y="21.6">4</text>
<text x="209.7" y="26.7">1</text>
<text x="209.7" y="29.2">3</text>
<text x="218.6" y="26.7">2</text>
<text x="218.6" y="29.2">4</text>
<text x="236.4" y="24.1">5</text>
<text x="236.4" y="26.7">7</text>
<text x="245.3" y="24.1">6</text>
<text x="245.3" y="26.7">8</text>
<text x="265.6" y="24.1">5</text>
<text x="274.5" y="24.1">6</text>
<text x="10.4" y="35.9">A</text>
<text x="209.7" y="31.7">5</text>
<text x="209.7" y="34.3">7</text>
<text x="218.6" y="31.7">6</text>
<text x="218.6" y="34.3">8</text>
<text x="285.4" y="35.9">A</text>
<text x="195.2" y="47">27</text>
<text x="219.9" y="47">1</text>
<text x="195.2" y="52.1">23</text>
<text x="195.2" y="49.5">25</text>
<text x="219.9" y="49.5">3</text>
<text x="219.9" y="52.1">5</text>
<text x="74.7" y="56.6" transform="rotate(-90 74.7 56.6)">2</text>
<text x="77.2" y="57.1" transform="rotate(-90 77.2 57.1)">14</text>
<text x="79.8" y="57.1" transform="rotate(-90 79.8 57.1)">24</text>
<text x="195.2" y="59.7">17</text>
<text x="195.2" y="57.1">19</text>
<text x="195.2" y="54.6">21</text>
<text x="219.4" y="59.7">11</text>
<text x="219.9" y="54.6">7</text>
<text x="219.9" y="57.1">9</text>
<text x="62.5" y="62.2">13</text>
<text x="91" y="62.2">8</text>
<text x="91" y="64.8">9</text>
<text x="195.2" y="64.8">13</text>
<text x="195.2" y="62.2">15</text>
<text x="219.4" y="62.2">13</text>
<text x="219.4" y="64.8">15</text>
<text x="62.5" y="67.3">17</text>
<text x="90.5" y="67.3">10</text>
<text x="90.5" y="69.8">11</text>
<text x="195.2" y="67.3">11</text>
<text x="195.7" y="69.8">9</text>
<text x="219.4" y="67.3">17</text>
<text x="219.4" y="69.8">19</text>
<text x="62.5" y="72.4">16</text>
<text x="62.5" y="77.5">42</text>
<text x="90.5" y="72.4">28</text>
<text x="90.5" y="74.9">29</text>
<text x="90.5" y="77.5">30</text>
<text x="195.7" y="77.5">3</text>
<text x="195.7" y="74.9">5</text>
<text x="195.7" y="72.4">7</text>
<text x="219.4" y="72.4">21</text>
<text x="219.4" y="74.9">23</text>
<text x="219.4" y="77.5">25</text>
<text x="41.4" y="82.5">1</text>
<text x="63" y="82.5">7</text>
<text x="90.5" y="80">12</text>
<text x="195.7" y="80">1</text>
<text x="219.4" y="80">27</text>
<text x="10.4" y="85.9">B</text>
<text x="41.4" y="87.6">3</text>
<text x="63" y="87.6">4</text>
<text x="90.5" y="85.1">31</text>
<text x="90.5" y="87.6">32</text>
<text x="285.4" y="85.9">B</text>
<text x="41.4" y="90.2">2</text>
<text x="63" y="90.2">3</text>
<text x="63" y="95.2">6</text>
<text x="90.5" y="92.7">18</text>
<text x="90.5" y="95.2">19</text>
<text x="173.5" y="92.7">2</text>
<text x="196.4" y="92.7">4</text>
<text x="32.8" y="97.3" transform="rotate(-90 32.8 97.3)">5</text>
<text x="35.3" y="97.3" transform="rotate(-90 35.3 97.3)">4</text>
<text x="90.5" y="97.8">20</text>
<text x="90.5" y="100.3">21</text>
<text x="90.5" y="105.4">22</text>
<text x="90.5" y="102.9">25</text>
<text x="90.5" y="107.9">26</text>
<text x="173.5" y="102.9">1</text>
<text x="196.4" y="102.9">3</text>
<text x="90.5" y="110.5">27</text>
<text x="202.7" y="113">5</text>
<text x="90.5" y="115.6">33</text>
<text x="91" y="118.1">1</text>
<text x="202.7" y="115.6">6</text>
<text x="215.4" y="115.6">3</text>
<text x="90.5" y="125.7">40</text>
<text x="90.5" y="123.2">41</text>
<text x="202.7" y="120.6">7</text>
<text x="202.7" y="123.2">8</text>
<text x="215.4" y="120.6">2</text>
<text x="243.6" y="120.1" transform="rotate(-90 243.6 120.1)">8</text>
<text x="270.7" y="125.7">1</text>
<text x="270.7" y="123.2">2</text>
<text x="270.7" y="120.6">3</text>
<text x="90.5" y="130.8">38</text>
<text x="90.5" y="128.3">39</text>
<text x="234.5" y="128.3">1</text>
<text x="234.5" y="130.8">2</text>
<text x="252.2" y="128.3">7</text>
<text x="270.7" y="129.5">1</text>
<text x="10.4" y="135.9">C</text>
<text x="90.5" y="135.9">36</text>
<text x="90.5" y="133.3">37</text>
<text x="202.7" y="134.6">2</text>
<text x="215.4" y="134.6">7</text>
<text x="215.4" y="132.1">8</text>
<text x="234.5" y="133.3">3</text>
<text x="234.5" y="135.9">4</text>
<text x="252.2" y="135.9">6</text>
<text x="270.7" y="132.1">2</text>
<text x="270.7" y="134.6">3</text>
<text x="270.7" y="137.2">3</text>
<text x="285.4" y="135.9">C</text>
<text x="202.7" y="139.7">3</text>
<text x="215.4" y="142.2">5</text>
<text x="215.4" y="139.7">6</text>
<text x="270.7" y="142.2">1</text>
<text x="270.7" y="139.7">2</text>
<text x="74.7" y="145.5" transform="rotate(-90 74.7 145.5)">5</text>
<text x="77.2" y="146" transform="rotate(-90 77.2 146)">15</text>
<text x="243.6" y="145.5" transform="rotate(-90 243.6 145.5)">5</text>
<text x="202.7" y="153.7">2</text>
<text x="215.4" y="153.7">7</text>
<text x="215.4" y="151.1">8</text>
<text x="202.7" y="158.7">3</text>
<text x="215.4" y="161.3">5</text>
<text x="215.4" y="158.7">6</text>
<text x="10.4" y="185.9">D</text>
<text x="285.4" y="185.9">D</text>
<text x="35" y="199.9">1</text>
<text x="85" y="199.9">2</text>
<text x="135" y="199.9">3</text>
<text x="185" y="199.9">4</text>
<text x="235" y="199.9">5</text>
<text x="285" y="199.9">6</text>
</g>
<g font-size="1.8" fill="#008484">
<text x="14.5" y="16.7">J1</text>
<text x="17" y="15.6">VBUS</text>
<text x="23.1" y="16">F1</text>
<text x="53.2" y="15.6">VDD</text>
<text x="77.7" y="16.4">L1</text>
<text x="80.5" y="15.6">VDDA</text>
<text x="92.6" y="14.3">VDD</text>
<text x="213.2" y="14.3">VDD</text>
<text x="247.5" y="14.3">VDD</text>
<text x="276.7" y="14.3">VDD</text>
<text x="14.4" y="19">5V</text>
<text x="21.9" y="18.4">500m</text>
<text x="31.1" y="23.9">D1</text>
<text x="40" y="23.9">D2</text>
<text x="49.4" y="23.9">C3</text>
<text x="63.5" y="23.9">C5</text>
<text x="72.4" y="23.9">C6</text>
<text x="77.2" y="18.7">10u</text>
<text x="85.1" y="23.9">C7</text>
<text x="123.4" y="21.2">H1</text>
<text x="131" y="21.2">H2</text>
<text x="138.7" y="21.2">H3</text>
<text x="146.3" y="21.2">H4</text>
<text x="198.3" y="22.5">R9</text>
<text x="207.5" y="22.6">R10</text>
<text x="31.1" y="26.2">S1MFL</text>
<text x="40.2" y="26.2">5.6V</text>
<text x="50.2" y="26.2">10u/6V3</text>
<text x="63.8" y="26.2">100n</text>
<text x="72.6" y="26.2">4.7u</text>
<text x="85.3" y="26.2">100n</text>
<text x="97.2" y="25.9" transform="rotate(-90 97.2 25.9)">150</text>
<text x="99.5" y="26" transform="rotate(-90 99.5 26)">R17</text>
<text x="198.5" y="25.1">10k</text>
<text x="207.6" y="24.9">10k</text>
<text x="17.2" y="34.5">GND</text>
<text x="97.6" y="35.1" transform="rotate(-90 97.6 35.1)">GREEN</text>
<text x="99.9" y="33.1" transform="rotate(-90 99.9 33.1)">D5</text>
<text x="130.3" y="30.7">GND</text>
<text x="231.9" y="33.3">GND</text>
<text x="276.3" y="30.7">GND</text>
<text x="205.2" y="40.9">GND</text>
<text x="76" y="43.5">VDD</text>
<text x="92.2" y="42.2">GND</text>
<text x="203.3" y="42.8">VBUS VDD</text>
<text x="26.5" y="49.9">VDD</text>
<text x="78" y="48.6">VDDA</text>
<text x="19.7" y="58.3">SW1</text>
<text x="29.6" y="58.2">R1</text>
<text x="29.8" y="60.5">10k</text>
<text x="33.2" y="64.4">C1</text>
<text x="65.3" y="63.1">RESET</text>
<text x="75.6" y="62.9" transform="rotate(-90 75.6 62.9)">UVCC</text>
<text x="78.1" y="61.6" transform="rotate(-90 78.1 61.6)">VCC</text>
<text x="80.6" y="62.9" transform="rotate(-90 80.6 62.9)">AVCC</text>
<text x="86.2" y="63.1">PB0</text>
<text x="86.2" y="65.7">PB1</text>
<text x="13.4" y="68.8">GND</text>
<text x="32.8" y="69.5">22p</text>
<text x="40.5" y="69.6">Y1</text>
<text x="40.6" y="71.9">8MHz</text>
<text x="65.3" y="68.2">XTAL1</text>
<text x="86.2" y="68.2">PB2</text>
<text x="86.2" y="70.7">PB3</text>
<text x="32.8" y="77.1">22p</text>
<text x="33.2" y="72.1">C2</text>
<text x="42.4" y="77.8">VBUS</text>
<text x="65.3" y="73.3">XTAL2</text>
<text x="86.2" y="73.3">PB4</text>
<text x="86.2" y="75.8">PB5</text>
<text x="28.5" y="79.7">GND</text>
<text x="34.7" y="83.4">VBUS</text>
<text x="36" y="79">J2</text>
<text x="65.3" y="78.4">AREF</text>
<text x="65.3" y="83.4">VBUS</text>
<text x="86.2" y="80.9">PB7</text>
<text x="86.2" y="78.4">PB6</text>
<text x="114.1" y="83.4">150</text>
<text x="114.5" y="81">R5</text>
<text x="120" y="83">GREEN</text>
<text x="122.1" y="80.7">D4</text>
<text x="37.3" y="88.5">D+</text>
<text x="47.1" y="87.3">R2</text>
<text x="51.1" y="86">22</text>
<text x="65.3" y="88.5">D+</text>
<text x="86.2" y="86">PC6</text>
<text x="86.2" y="88.5">PC7</text>
<text x="97.6" y="89.8">2k2</text>
<text x="105.6" y="89.8">R4</text>
<text x="112.4" y="89.7">RED</text>
<text x="170" y="88">VDD</text>
<text x="179.3" y="89.2">CRE1S0505SC</text>
<text x="184.3" y="86.9">U2</text>
<text x="206.2" y="86.6">GND</text>
<text x="33.7" y="94.5" transform="rotate(-90 33.7 94.5)">Shield</text>
<text x="36.2" y="94.5" transform="rotate(-90 36.2 94.5)">GND</text>
<text x="47.1" y="92.2">R3</text>
<text x="51.1" y="93.5">22</text>
<text x="86.2" y="93.6">PD0</text>
<text x="113.2" y="92.2">D3</text>
<text x="125.2" y="94.2">GND</text>
<text x="175.8" y="93.6">+VIN</text>
<text x="189.1" y="93.6">+VOUT</text>
<text x="59.7" y="98.8">C4</text>
<text x="59.7" y="101.1">1u</text>
<text x="65.3" y="96.1">UCAP</text>
<text x="76.4" y="100">U1</text>
<text x="86.2" y="96.1">PD1</text>
<text x="86.2" y="98.7">PD2</text>
<text x="86.2" y="101.2">PD3</text>
<text x="201.9" y="96.3">C8</text>
<text x="202.2" y="98.6">100n</text>
<text x="210.8" y="96.3">C9</text>
<text x="211.1" y="98.6">100n</text>
<text x="219.8" y="96.3">C10</text>
<text x="220" y="98.6">100n</text>
<text x="228.7" y="96.3">C11</text>
<text x="228.9" y="98.6">100n</text>
<text x="32.5" y="105.7">GND</text>
<text x="70.3" y="102.5">ATmega32U4-AU</text>
<text x="86.2" y="106.3">PD5</text>
<text x="86.2" y="103.8">PD4</text>
<text x="102.7" y="103.2">VDD</text>
<text x="175.8" y="103.8">-VIN</text>
<text x="189.6" y="103.8">-VOUT</text>
<text x="55.3" y="109.5">GND</text>
<text x="86.2" y="108.8">PD6</text>
<text x="86.2" y="111.4">PD7</text>
<text x="105.9" y="111.5">R18</text>
<text x="106" y="113.8">10k</text>
<text x="169.6" y="109.5">GND</text>
<text x="199.2" y="108.3">VDD</text>
<text x="205.6" y="110.6">6N137SM</text>
<text x="208.4" y="108.3">U3</text>
<text x="223.2" y="111.5">R11</text>
<text x="223.3" y="113.8">470</text>
<text x="81.6" y="116.5">HWB/PE2</text>
<text x="86.3" y="119">PE6</text>
<text x="108.6" y="117.8">SW2</text>
<text x="194.5" y="119.1">R6</text>
<text x="235.1" y="117.8">U6</text>
<text x="86.4" y="124.1">PF0</text>
<text x="115" y="122.2">GND</text>
<text x="194.1" y="121.5">4k7</text>
<text x="234.1" y="120.3">MAX481</text>
<text x="244.5" y="125.1" transform="rotate(-90 244.5 125.1)">VCC</text>
<text x="257" y="124.2">R14</text>
<text x="275.2" y="124.6">DMX_IN</text>
<text x="275.2" y="122.3">J8</text>
<text x="86.4" y="131.7">PF5</text>
<text x="86.4" y="129.2">PF4</text>
<text x="86.4" y="126.6">PF1</text>
<text x="205.6" y="129.6">6N137SM</text>
<text x="208.4" y="127.3">U4</text>
<text x="223.2" y="128">R12</text>
<text x="223.3" y="130.3">4k7</text>
<text x="236.7" y="129.2">RO</text>
<text x="236.7" y="131.7">RE</text>
<text x="249.7" y="129.2">B</text>
<text x="257" y="131.8">R15</text>
<text x="257.2" y="126.5">562</text>
<text x="86.4" y="136.8">PF7</text>
<text x="86.4" y="134.2">PF6</text>
<text x="194.1" y="138">470</text>
<text x="194.5" y="135.7">R7</text>
<text x="236.7" y="134.2">DE</text>
<text x="236.7" y="136.8">DI</text>
<text x="249.7" y="136.8">A</text>
<text x="257.2" y="134.2">133</text>
<text x="275.1" y="134.7">DMX_OUT</text>
<text x="275.2" y="132.4">J9</text>
<text x="75.6" y="143.3" transform="rotate(-90 75.6 143.3)">UGND</text>
<text x="78.1" y="143.3" transform="rotate(-90 78.1 143.3)">GND</text>
<text x="223.2" y="143.3">R13</text>
<text x="244.5" y="143.3" transform="rotate(-90 244.5 143.3)">GND</text>
<text x="257" y="139.5">R16</text>
<text x="257.2" y="141.8">562</text>
<text x="275.1" y="141.1">DMX</text>
<text x="275.3" y="138.8">J10</text>
<text x="205.6" y="148.7">6N137SM</text>
<text x="208.4" y="146.3">U5</text>
<text x="223.3" y="145.6">4k7</text>
<text x="74.4" y="153.9">GND</text>
<text x="194.5" y="154.7">R8</text>
<text x="194.1" y="157">470</text>
<text x="197.6" y="165.3">GND</text>
</g>
<g font-size="1.8">
<text x="227.3" y="21.6">MOSI</text>
<text x="257.8" y="19">MISO</text>
<text x="257.8" y="21.6">SCK</text>
<text x="278.7" y="21.6">MOSI</text>
<text x="198.1" y="29.2">SDA</text>
<text x="227.3" y="24.1">SCK</text>
<text x="227.3" y="26.7">SS</text>
<text x="250.7" y="24.1">MISO</text>
<text x="251.8" y="26.7">PB4</text>
<text x="257.8" y="24.1">RESET</text>
<text x="198.1" y="31.7">SCL</text>
<text x="201" y="47">PB7</text>
<text x="212.1" y="47">PD4</text>
<text x="201" y="52.1">PB5</text>
<text x="201" y="49.5">PB6</text>
<text x="212.1" y="52.1">PD2</text>
<text x="212.1" y="49.5">PD3</text>
<text x="201" y="59.7">PB2</text>
<text x="201" y="57.1">PB3</text>
<text x="201" y="54.6">PB4</text>
<text x="212.1" y="59.7">PE6</text>
<text x="212.1" y="57.1">PD0</text>
<text x="212.1" y="54.6">PD1</text>
<text x="34.3" y="62.2">RESET</text>
<text x="95.3" y="64.8">SCK</text>
<text x="96.7" y="62.2">SS</text>
<text x="103.3" y="62.2">PB0</text>
<text x="103.3" y="64.8">PB1</text>
<text x="201" y="64.8">PB0</text>
<text x="201" y="62.2">PB1</text>
<text x="212.1" y="62.2">PF0</text>
<text x="212.1" y="64.8">PF1</text>
<text x="94.5" y="67.3">MOSI</text>
<text x="94.5" y="69.8">MISO</text>
<text x="103.3" y="67.3">PB2</text>
<text x="103.3" y="69.8">PB3</text>
<text x="201" y="69.8">PD6</text>
<text x="201" y="67.3">PD5</text>
<text x="212.1" y="67.3">PF4</text>
<text x="212.1" y="69.8">PF5</text>
<text x="95.6" y="72.4">PB4</text>
<text x="95.6" y="74.9">PB5</text>
<text x="95.6" y="77.5">PB6</text>
<text x="198.6" y="74.9">RESET</text>
<text x="201" y="72.4">PD7</text>
<text x="212.1" y="72.4">PF6</text>
<text x="212.1" y="74.9">PF7</text>
<text x="95.6" y="80">PB7</text>
<text x="54.6" y="87.6">D+</text>
<text x="95.3" y="95.2">SDA</text>
<text x="95.5" y="92.7">SCL</text>
<text x="103.3" y="92.7">PD0</text>
<text x="103.3" y="95.2">PD1</text>
<text x="203.6" y="92.7">VDD2</text>
<text x="95.3" y="97.8">RXD</text>
<text x="95.5" y="100.3">TXD</text>
<text x="103.3" y="97.8">PD2</text>
<text x="103.3" y="100.3">PD3</text>
<text x="203.4" y="100.3">GND2</text>
<text x="95.6" y="102.9">PD4</text>
<text x="95.6" y="105.4">PD5</text>
<text x="95.6" y="107.9">PD6</text>
<text x="95.6" y="110.5">PD7</text>
<text x="95.7" y="118.1">PE6</text>
<text x="95.8" y="125.7">PF1</text>
<text x="95.8" y="123.2">PF0</text>
<text x="184.1" y="123.2">RXD</text>
<text x="95.8" y="128.3">PF4</text>
<text x="95.8" y="130.8">PF5</text>
<text x="95.8" y="133.3">PF6</text>
<text x="95.8" y="135.9">PF7</text>
<text x="184.1" y="139.7">TXD</text>
<text x="184.1" y="158.7">PD4</text>
</g>
<g font-size="1.8" fill="#0000c2">
<text x="245.1" y="113.5">Omit R14, R15 and R16</text>
<text x="245.1" y="115.6">when implementing DMX slave</text>
</g>
</svg>
